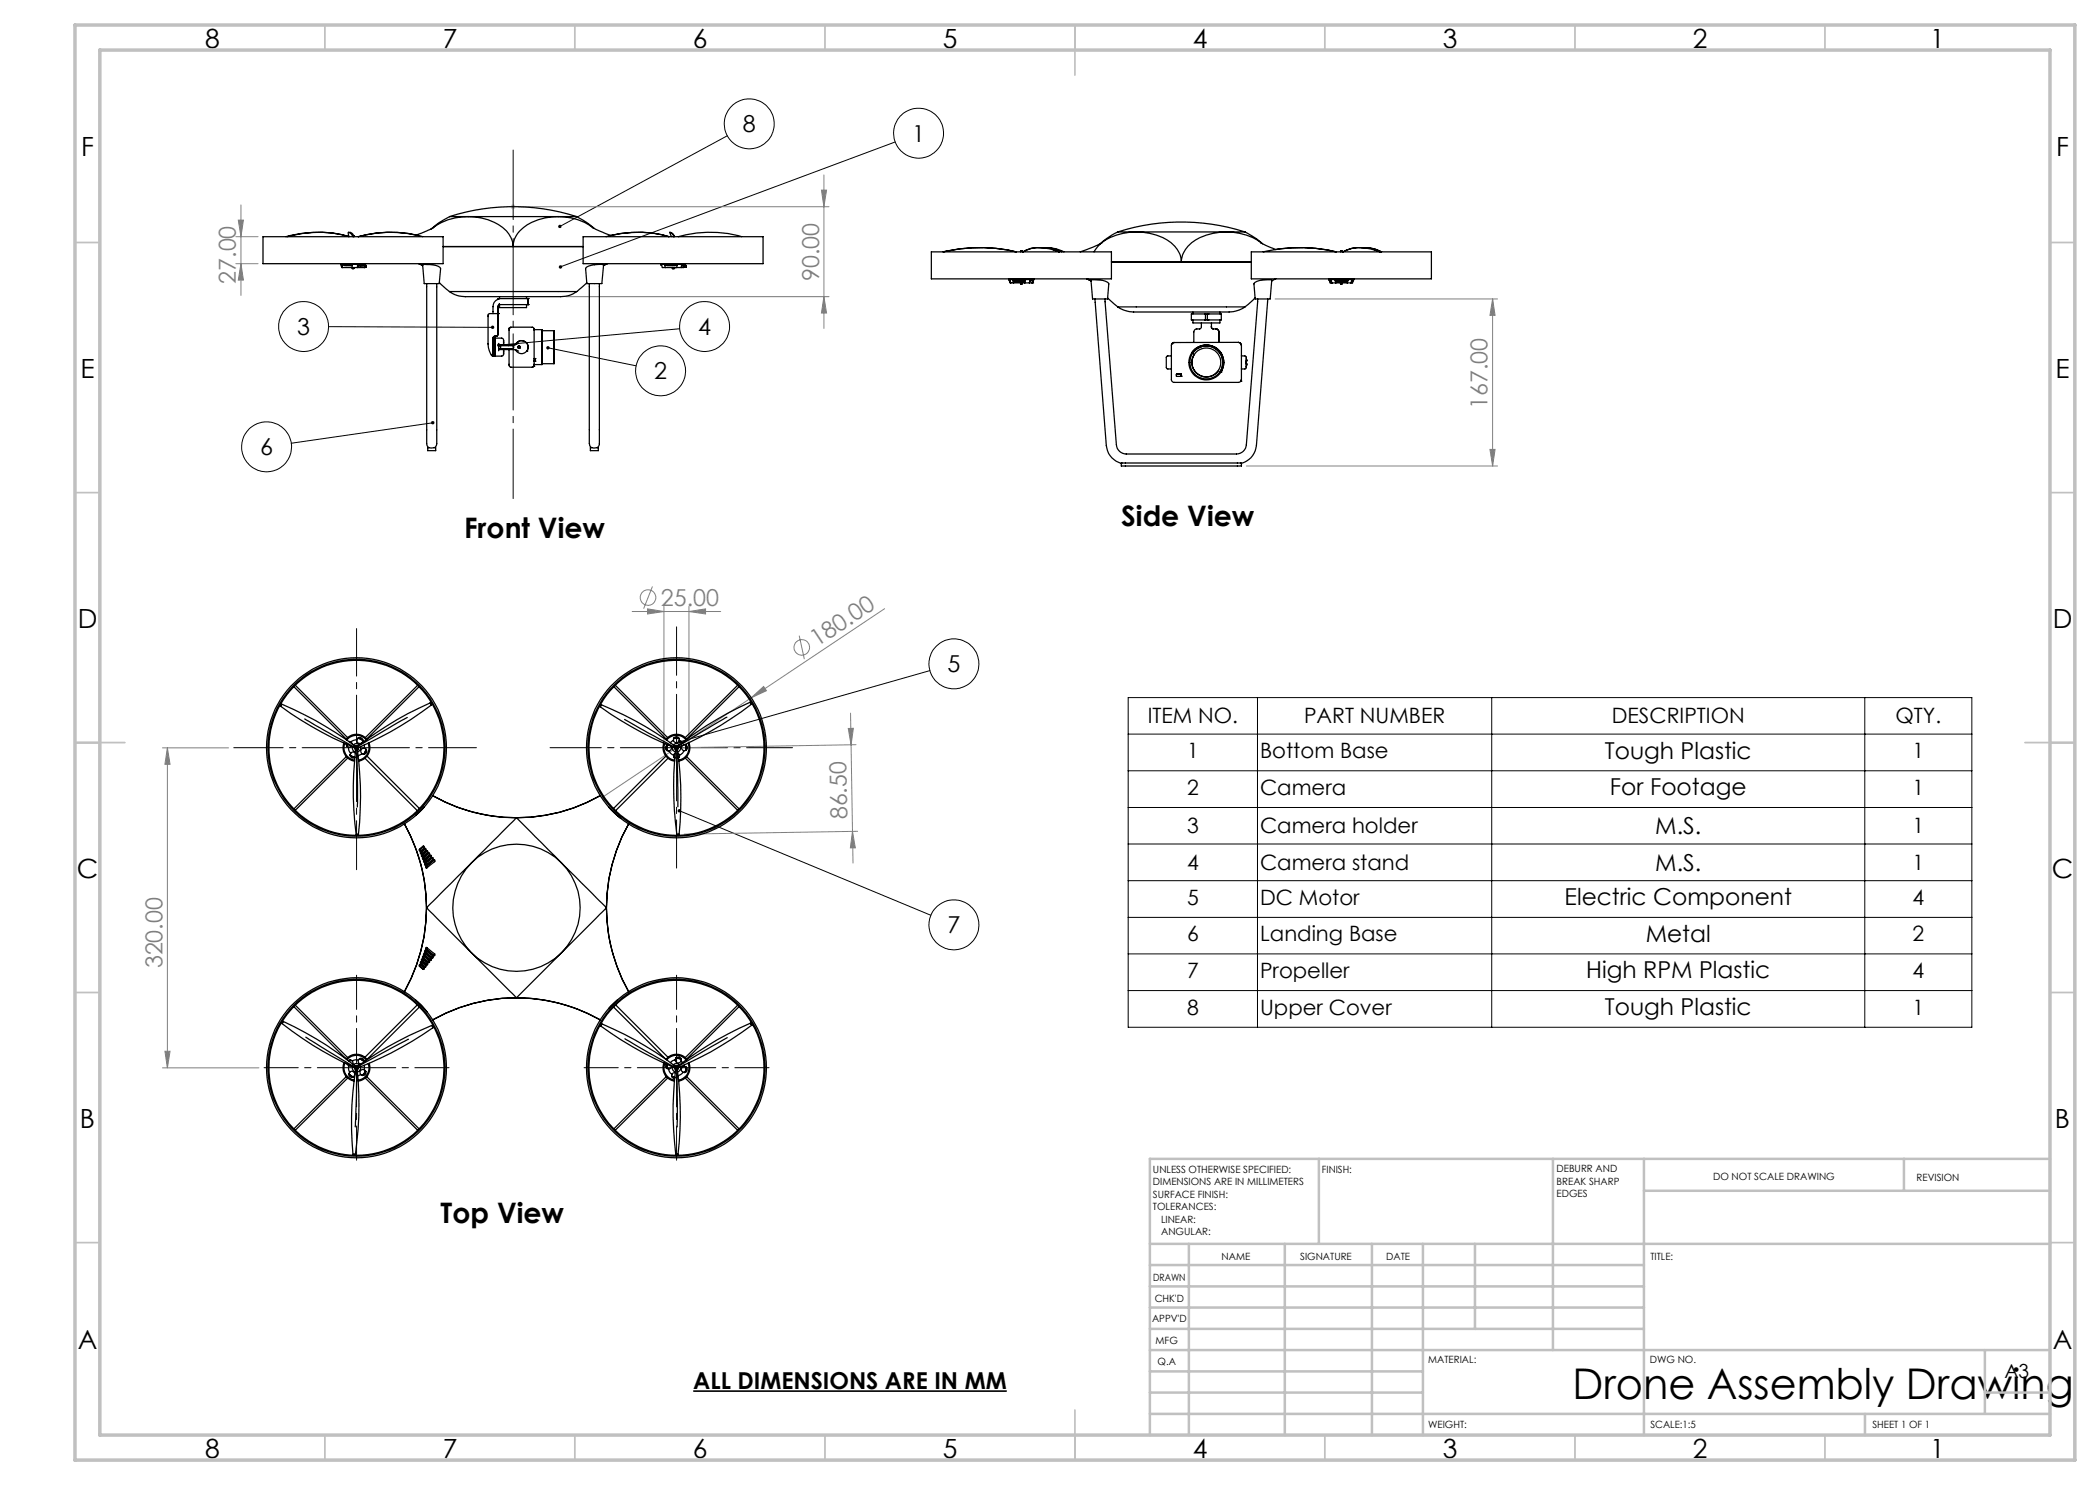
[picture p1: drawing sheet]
<svg xmlns="http://www.w3.org/2000/svg" width="420mm" height="297mm" viewBox="0 0 420 297" stroke-linecap="round" stroke-linejoin="round" font-family="sans-serif">
<g fill="none" stroke="#808080" stroke-width=".2">
<path d="M164.3 38h1l-.5 3.3zM164.8 35v30.7M47.2 47.3h4.4M47.2 52.7h4.4M47.7 44h1l-.5 3.3zM48.2 41v18.1M48.2 52.7l.5 3.3h-1zM103.6 41.3h62.2M113.2 59.3h52.6M164.8 59.3l.5 3.3h-1zM255 59.8h44.5M298.5 59.8v33.4"/>
<path d="M298.5 59.8l.5 3.3h-1zM249.3 93.2h50.2M298 89.9h1l-.5 3.3zM130.5 117.3l-1.8 4.4M126.4 122.3h17.7M129.5 121.8l3.3 .5-3.3 .5zM132.8 121.3v27.3M137.8 122.3l3.3-.5v1zM137.8 121.3v27.3M150.2 139.6l2.5-2.3 .6 .8zM159.8 127.1l1.1 4.7M176.9 121.7l-56.6 37.9"/>
<path d="M32.5 149.6h13.2M33.5 149.6v64M33.5 149.6l.5 3.3h-1zM169.7 145.7h1l-.5 3.3zM170.1 142.6l.5 30M171.2 148.9l-34.9 .6M170.5 166.3l.6 3.3h-1zM171.5 166.3l-34.7 .5M32.5 213.6h19.3M33 210.3h1l-.5 3.3z"/>
<circle cx="129.6" cy="119.5" r="1.55"/>
<circle cx="160.4" cy="129.5" r="1.55"/>
</g>
<path d="M138.6 278.2h62.8" fill="none" stroke="#000" stroke-width=".33"/>
<g fill="none" stroke="#000" stroke-width=".2">
<path d="M145.5 27.2l-33.5 18.1M179 28.4l-66.9 25M65.7 65.3l32.8 .2M109.6 69.6l17.6 3.6M135.9 65.8l-36.1 3.2M86.6 84.6l-28.4 4M186 134.1l-50.1 14.3M225.6 139.5h168.8v66h-168.8zM251.5 139.5v66M298.3 139.5v66M373 139.5v66M70.8 149.6h1"/>
<path d="M71.3 149v1.1M134.8 149.6h1M135.3 149v1.1M225.6 146.8h168.8M225.6 154.2h168.8M135.9 162.1l50.3 21M225.6 161.5h168.8M225.6 168.8h168.8M225.6 176.1h168.8M225.6 183.5h168.8M225.6 190.8h168.8M225.6 198.1h168.8"/>
<path d="M70.8 213.6h1M71.3 213.1v1M134.8 213.6h1M135.3 213.1v1"/>
<circle cx="149.8" cy="24.8" r="5"/>
<circle cx="183.7" cy="26.6" r="5"/>
<circle cx="60.7" cy="65.3" r="5"/>
<circle cx="132.1" cy="74.2" r="5"/>
<circle cx="140.9" cy="65.3" r="5"/>
<circle cx="53.3" cy="89.4" r="5"/>
<circle cx="190.8" cy="132.8" r="5"/>
<circle cx="190.8" cy="185" r="5"/>
</g>
<path d="M102.1 41.3h1M102.3 41l.7 .7M102.6 40.8v1M103 41l-.7 .7" fill="none" stroke="#c0c0c0" stroke-width=".2"/>
<path d="M102.6 30v69.7" fill="none" stroke="#000" stroke-width=".2" stroke-dasharray="15.2 1.3 1.3 1.3" stroke-dashoffset="1.3"/>
<path d="M135.3 148.5v-23.1M135.3 150.5v23.1" fill="none" stroke="#000" stroke-width=".2" stroke-dasharray="15.2 1.3 1.3 1.3" stroke-dashoffset="5.6"/>
<path d="M134.3 149.5h-24.3" fill="none" stroke="#000" stroke-width=".2" stroke-dasharray="15.2 1.3 1.3 1.3" stroke-dashoffset="5"/>
<path d="M136.3 149.5h22.2" fill="none" stroke="#000" stroke-width=".2" stroke-dasharray="15.2 1.3 1.3 1.3" stroke-dashoffset="6"/>
<path d="M71.3 148.5v-22.8M72.3 149.5h23" fill="none" stroke="#000" stroke-width=".2" stroke-dasharray="15.2 1.3 1.3 1.3" stroke-dashoffset="5.7"/>
<path d="M70.3 149.5h-23.6M71.3 150.5v23.4" fill="none" stroke="#000" stroke-width=".2" stroke-dasharray="15.2 1.3 1.3 1.3" stroke-dashoffset="5.4"/>
<path d="M70.3 213.5h-17.5M71.3 212.5v-17.5M71.3 214.5v17.5M72.3 213.5h17.5M134.3 213.5h-17.5M135.3 212.5v-17.5M135.3 214.5v17.5M136.3 213.5h17.5" fill="none" stroke="#000" stroke-width=".2" stroke-dasharray="15.2 1.3 1.3 1.3" stroke-dashoffset="8.4"/>
<g fill="none" stroke="#c0c0c0" stroke-width=".35">
<path d="M65 5v5M115 5v5M165 5v5M215 5v10M265 5v5M315 5v5M365 5v5M15 48.5h5M410 48.5h5M15 98.5h5M410 98.5h5M15 148.5h10"/>
<path d="M405 148.5h10M15 198.5h5M410 198.5h5M15 248.5h5M410 248.5h5M65 287v5M115 287v5M165 287v5M215 282v10M265 287v5M315 287v5M365 287v5"/>
</g>
<g fill="none" stroke="#c0c0c0" stroke-width=".5">
<path d="M263.8 231.8v17M310.6 231.8v38.2M328.8 231.8v55.2M328.8 238.2h81.2M380.8 231.8v6.4M410 231.8h-180v55.2M230 248.8h180M230 257.3h98.8M230 253h98.8M237.8 248.8v38.2M257 248.8v38.2M274.4 248.8v38.2"/>
<path d="M284.6 248.8v38.2M295 248.8v17M230 265.8h98.8M230 261.5h98.8M230 278.5h54.6M230 274.3h54.6M230 270h180M397 278.5h13M397 270v12.8M230 282.8h180M373 282.8v4.2"/>
</g>
<path d="M15 5h400v287h-400zM20 10h390v277h-390z" fill="none" stroke="#c0c0c0" stroke-width=".7"/>
<path d="M109.4 69.3l-.1 .2 .3 .1-.3-.1a.35 .35 0 0 0 .3 .4 .35 .35 0 0 0 .3-.4 .35 .35 0 0 0-.5-.2zM99.5 68.8l-.1 .3 .4-.1-.4 .1a.34 .34 0 0 0 .5 .3 .34 .34 0 0 0 .1-.6 .34 .34 0 0 0-.5 0zM98.2 65.3a.33 .33 0 0 0 .2 .5 .33 .33 0 0 0 .4-.3h-.3h.3a.34 .34 0 0 0-.2-.3 .34 .34 0 0 0-.4 .1zM86.3 84.3a.35 .35 0 0 0 .2 .6 .35 .35 0 0 0 .4-.4l-.3 .1 .3-.1a.36 .36 0 0 0-.6-.2zM111.7 45v.4l.3-.1-.3 .1a.34 .34 0 0 0 .4 .2 .34 .34 0 0 0 .1-.5 .34 .34 0 0 0-.5-.1zM111.9 53.1l-.1 .4 .3-.1-.3 .1a.35 .35 0 0 0 .4 .2 .35 .35 0 0 0 .2-.5 .35 .35 0 0 0-.5-.1zM135.7 148.1l-.1 .4 .3-.1-.3 .1a.34 .34 0 0 0 .5 .2 .34 .34 0 0 0 .1-.5 .34 .34 0 0 0-.5-.1zM135.6 161.9l-.1 .1 .4 .1-.4-.1a.34 .34 0 0 0 .3 .5 .34 .34 0 0 0 .4-.5 .34 .34 0 0 0-.6-.1z" fill="#000"/>
<g fill="#808080">
<path d="M150.2 139.6l2.5-2.3 .6 .8z"/>
<path d="M164.3 38h1l-.5 3.3zM164.8 59.3l.5 3.3h-1z"/>
<path d="M129.5 121.8l3.3 .5-3.3 .5zM137.8 122.3l3.3-.5v1z"/>
<path d="M298 89.9h1l-.5 3.3zM298.5 59.8l.5 3.3h-1z"/>
<path d="M47.7 44h1l-.5 3.3zM48.2 52.7l.5 3.3h-1zM33.5 149.6l.5 3.3h-1zM33 210.3h1l-.5 3.3z"/>
<path d="M170.5 166.3l.6 3.3h-1zM169.7 145.7h1l-.5 3.3z"/>
</g>
<g fill="none" stroke="#000" stroke-width=".25">
<path d="M52.6 47.3h36v5.4h-36zM57.2 47.3a23.2 23.2 0 0 1 12.6 0M57.5 47.3a22.6 22.6 0 0 1 12.3 0l-.1-.8 .5 .2 .4 .6M68.1 52.9h5M68.1 52.9l.3 .6h.1M68.5 53.5l-.1-.4h2v.4M68.5 53.5h1.9M68.9 53.1h1.4M69.3 53.1h.1M70.1 46.6l-.1-.1 .3 .1 .4 .5M70.2 53.1h.1M70.4 53.5h1.1"/>
<path d="M70.4 53.5v.2h.3M70.5 47.1h.2M70.7 53.7h.1M70.7 47.1l.1 .1M70.8 47.2v.1M70.8 53.5v.2M71.5 53.5h1.3M71.5 53.1h.1M71.5 53.1h1.8v.3h-1.8zM71.6 53.1h.1M72.1 53.1v.3M72.5 53.1h.1"/>
<path d="M72.8 53.5h.1M72.9 53.4l-.1 .1M73.1 52.9l-.1 .2h-1.5v.4M73.1 52.8h-5v.1M73.1 52.8v.1M73.1 52.7v.1M73.2 53.1v.3M83.2 47a23.4 23.4 0 0 0-11.6 .3 23.9 23.9 0 0 1 13 0M83.7 52.7l.8 .4zM84.5 52.9a6 6 0 0 1 3.5 .6l.1 .2-.3 3h-3zM85.3 56.7v31.4a1.63 1.63 0 0 0 .5 1.4M86.7 45.5l-3.4 1.5"/>
<path d="M87.3 56.7v31.4a1.74 1.74 0 0 1-.3 1.4M87.9 56.5l2 1.8M88.6 49.3h14zM89.9 58.3a7.9 7.9 0 0 0 5 1h12.4a31 31 0 0 0 6.5-.2l1.6-.8M89.9 43.3h3.7M89.9 58.3h25.5M89.9 43.3a41.1 41.1 0 0 1 25.6 .1l2 1.2 1.4 1.1M89.9 43.3l-.2 .1a12.7 12.7 0 0 0-3.3 2.3l-.2 .1M93.6 43.3a11.3 11.3 0 0 0-7 2.3M93.6 43.3a10 10 0 0 1 8.2 3.5l.6 1.2 .2 1.3M93.6 43.3h18M99.9 59.8a1.63 1.63 0 0 0-1.3 1.5v1.4"/>
<path d="M99.9 59.3v.4M102.6 49.3h14zM105.3 59.3v.4M105.6 59.7h-6v.1M105.6 59.7h.1M105.6 59.7v1.2M111.6 43.3a9.6 9.6 0 0 0-8.4 3.9l-.3 .7-.3 1.4M111.6 43.3a11.3 11.3 0 0 1 7 2.3M111.6 43.3h3.8M116.6 47.3h36v5.4h-36zM117.2 53.6a5.2 5.2 0 0 1 3.5-.7l-.3 3.8h-3zM117.4 56.5l-2 1.8"/>
<path d="M117.9 56.7v31.4a1.63 1.63 0 0 0 .4 1.4M118.5 45.5l2 .9a4 4 0 0 0 3.6 .3 22.4 22.4 0 0 1 9.7 .6 22.4 22.4 0 0 0-12.6 0M119.9 56.7v31.4a1.74 1.74 0 0 1-.4 1.4M121.5 52.7l-.8 .4M132.1 52.9h5M132.1 52.9l.4 .6h.6M133.1 53.5l-.2-.4h2.5l-.1 .4M133.1 53.5h2.2M133.4 53.1h1.7M134.1 46.5l.5 .3 .3 .5M134.4 53.1h.1M134.5 53.7h.1"/>
<path d="M134.5 53.7h.3M134.5 53.5v.2M134.7 47.1l.1 .2-.4-.6-.5-.2 .4 .8M134.8 53.7h.1M134.8 53.5v.2M135.3 53.5h.9M135.6 47.3a23.1 23.1 0 0 1 12.7 0M136.3 53.1h1v.3h-1.1M136.6 53.1h.1M136.8 53.4l-.6 .1M136.8 53.1v.3M136.9 53.1h.1"/>
<path d="M137.1 52.9l-.1 .2h-.7l-.1 .4M137.1 52.8h-5v.1M137.1 52.7v.1M137.1 52.8v.1M186.3 50.4h36v5.4h-36zM188.6 50.4a31.9 31.9 0 0 1 14.6 0M201.8 55.9h5M201.8 55.8h4.9M201.8 55.8v.1M201.8 55.9l.1 .2M201.9 56.1l.2 .5M201.9 56.1h.1l.1 .5"/>
<path d="M202.1 56.4v.1M202.1 56.6h.6M202.7 56.6l-.1-.5h2.5l-.1 .5M202.7 56.6h2.3M202.8 56.2h2v.3h-2zM203.2 56.1v.1M204.1 56.6v.2h.3v-.2M204.1 50.4v-.2h.3v.2M204.5 56.1v.1M204.6 56.2v.3M205 56.6h.9M205.9 56.6h.5"/>
<path d="M206 56.2h.1M206.4 56.6h.1M206.5 56.6h.1M206.6 56.1l-.2 .5M206.7 56.1h-.7l-.1 .5M206.7 56.1l-.2 .5M206.7 55.8h.1M206.8 55.8v.1M206.8 55.9l-.1 .2M208.4 49.6a5.5 5.5 0 0 0-3.8 .8 7.8 7.8 0 0 1 7.2 0M208.4 49.5a7.4 7.4 0 0 1 4 .9M208.6 49.6a7.6 7.6 0 0 1 4.2 .8"/>
<path d="M210.6 49.9l.7 .3M211.3 50.2l.6 .2M217.4 55.8l.8 .4zM218.2 56a5.3 5.3 0 0 1 3.6 .7l-.3 3.1h-3zM219 59.8l2.3 29.3a4.1 4.1 0 0 0 3 3.6M220.4 48.6l-4.4 1.8M221 59.8l2.3 29.1a1.99 1.99 0 0 0 1.9 1.9h22.1a1.99 1.99 0 0 0 2-1.9l2.2-29.1M221.5 59.6l2.1 1.8M222.3 52.4h14zM223.6 46.4a41.7 41.7 0 0 1 25.4 0M223.6 46.4l-2.3 1.3-1.2 1.1M223.6 46.4h3.7"/>
<path d="M227.3 46.4a9.7 9.7 0 0 0-8.2 3.5l-.3 .5M227.3 46.4a10.8 10.8 0 0 1 7.6 2.8 4.3 4.3 0 0 1 1.4 3.2M227.3 46.4h18M236.3 52.4h14zM245.3 46.4a10.8 10.8 0 0 0-7.7 2.8 4.6 4.6 0 0 0-1.3 3.2M245.3 46.4a11.3 11.3 0 0 1 7 2.2M245.3 46.4h3.7M249 46.4l2.4 1.4 1.1 1M250.3 50.4h36v5.4h-36zM250.8 56.7a3.9 3.9 0 0 1 2.8-.8l.8 .1-.4 3.8h-3zM251 59.6l-2 1.8M252.1 48.6l3.1 1.3a30.5 30.5 0 0 1 12 .5 31.5 31.5 0 0 0-14.6 0"/>
<path d="M253.5 59.8l-2.2 29.3a4.1 4.1 0 0 1-3 3.6M255.2 55.8l-.8 .4M265.8 55.9h5M265.8 55.8h5M265.8 55.9l.1 .2h.3M265.8 55.8v.1M265.9 56.1l.1 .5h.4M266.2 56.1l.2 .5M266.4 56.6h.8M267.2 56.6l-.2-.5h2.6l-.1 .5M267.2 56.6h2.3M267.4 56.5h.1"/>
<path d="M267.4 56.2h.1M267.4 56.2h1.8v.3h-1.8M267.4 56.2v.3M267.6 56.1v.1M268.1 56.6v.2h.3v-.2M268.1 50.4v-.2h.3v.2M269 56.1v.1M269.5 56.6h.7M270.7 56.1l-.2 .5h-.3M270.8 55.9l-.1 .2h-.4l-.1 .5M270.8 55.8v.1M272.4 49.5a7.3 7.3 0 0 1 3.9 .9"/>
<path d="M274.9 50l.4 .1M275.6 50.2l.4 .2a8.8 8.8 0 0 0-7.4 0 9 9 0 0 1 7.6 0M98.6 67.6l1.9 .1 .1 .1 .1 .4M98.6 67.6v3.6zM99 67.6v3.6zM99.2 67.2a.46 .46 0 0 0-.6 .4M99.2 67.2h.1M99.6 62.7h-1.7l-.3 .2v5.8a4.1 4.1 0 0 0 .7 2.3l.2 .2h2l.2-.3v-.6M99.6 62.7v4.1v.3l-.4 .1M99.6 62.7h.1M99.6 62.2v.5M99.6 62.2l-.1 .1"/>
<path d="M99.6 61.3v.9M99.7 69.9h1.6a2.76 2.76 0 0 1 2.1 .2l.3 .1M99.7 69.1h2.9l.1 .4-.2 .2M99.7 68.9h2M99.7 68.9h.1M99.7 69.7h2M99.7 69.7h.1M99.7 69.1v.6M99.7 68.7v.2M99.7 69.9v.3M99.7 68.9v.2M99.7 69.7v.2"/>
<path d="M99.9 60.8l-.1 .1h5.8M99.9 60.8l-.3 .5M99.9 60.9v.6h5.4v-.6M100.1 69.1v.6h1.6M100.3 68.9h.4M100.7 68.9h1M100.7 68.9h.1M100.7 69.9v.4zM100.7 70.3v.5M100.7 68.5v.4M100.7 68.2v.3M100.7 68.1v.4"/>
<path d="M101.7 69.7h.8M101.8 69.9v3.2l.2 .3h4.4l.4-.1M101.8 65.7v3.2M101.9 65.6h.1M101.9 65.6l.2-.2h4.4l.3 .4M101.9 65.6l-.1 .1M102.7 69.6l-.2 .1M102.9 68.9h.1a1.32 1.32 0 0 1 2.3-.2 1.32 1.32 0 0 1-1.1 2l-.6-.2-.7-.6M103.3 68.6h.1M103.3 68.6a1.31 1.31 0 0 1 1.8-.2 1.31 1.31 0 0 1 .3 1.8M103.6 69.4v.1M103.6 69.5h.1"/>
<path d="M103.6 69.5l.2 .2M103.6 69.4h.2M103.6 69.5h.2M103.6 69.3v.1M103.7 68.6l-.7 .3h-1.3M103.8 69.7h.1M103.8 69.4h.1M103.8 69.5h.1M103.8 69.2v.2M103.8 69.5v.2M103.9 69.5h.1M103.9 69.2v.2h.2"/>
<path d="M103.9 69.5v.2M103.9 69.5h.2M104 69.6l-.1 .1M105.4 70.2h.1M105.6 60.9h.1M106.8 73.3l-.2 .1M106.8 73.3h.1M106.8 73.1v.2M106.8 65.8v.2M106.8 72.8v.2v-.1M106.8 71.7h.1M106.8 71.7v.5"/>
<path d="M106.8 65.9v5.8M106.8 72.2v.7M106.8 65.8v.1M106.8 72.9h1.6M106.8 65.9h1.6M106.8 72.2h.2M106.8 71.7h.2M107 71.7v.1M107 72.2h.1M107 72.1v.1M107 71.7h.1M107 71.8v.3"/>
<path d="M108.4 69.4v3.5v-.2M108.4 66.1v-.2v3.5M108.4 69.4v3.3M108.4 66.1v3.3M108.4 72.7h2.4M108.4 66.1h2.4M110.8 66.1v6.6zM110.8 66.5v5.8zM223.6 61.4a8.9 8.9 0 0 0 5.3 1h11.9a28.1 28.1 0 0 0 6.7-.3l1.5-.7M223.6 61.4h25.4M233.3 71.5v2l.3 .3h.7M234.3 71.2h-.8l-.2 .3"/>
<path d="M234.4 68.8h.1M234.9 68.5h12.8a.6 .6 0 0 1 .6 .6v2.1M234.9 68.5a.6 .6 0 0 0-.6 .6v6.8a.6 .6 0 0 0 .6 .6h12.8a.6 .6 0 0 0 .6-.6M234.9 68.5l-.5 .3M235.3 74.8h.1M235.4 74.8l-.1 .5h.9l.1-.1M235.4 74.8h.8l.1 .4M235.4 74.8h-.1M236.3 75.2h.1M238.3 70.6h.1M238.3 70.6a3.5 3.5 0 0 1 4.9-1.1 3.5 3.5 0 0 1 1 4.9M238.4 72.5a2.9 2.9 0 0 0 2 2.8 2.9 2.9 0 0 0 3.3-1.2"/>
<path d="M238.5 70.7h.1M238.5 70.7a3.3 3.3 0 0 1 4.6-1 3.3 3.3 0 0 1 .9 4.6M238.6 64v.6h5.4v-.6M238.6 62.4v.4M238.8 70.9l-.3 .7-.1 .9M240.3 64.6l-.1 1-.2 .2h-.6a.6 .6 0 0 0-.6 .6v2.1M240.9 64h.1M240.9 62.8h.1M240.9 62.8h-2.6v1.2h2.6M240.9 62.8h.7M240.9 64h.7M241 62.8l.1 .1"/>
<path d="M241 62.8h.1M241 64h.1M241.1 62.9l-.1 1.1M241.6 62.8h-.1v1.2h.1M241.6 64h.1M241.6 62.8h.1M241.6 62.8h2.7v1.2h-2.7M242.3 65.3v.1M242.3 65.3a.38 .38 0 0 0 .4 .5M242.3 65.4l.1 .3 .3 .1M242.3 64.6v.7M242.3 65.4h.1"/>
<path d="M242.7 65.8h.5M243.2 65.8a.6 .6 0 0 1 .6 .6v2.1M243.2 65.8h.1M244 62.4v.4M244 74.3h.1M244.2 74.4h.1M248.2 76.2h.1M248.3 75.9l-.1 .3M248.3 71.2v2.6M248.3 71.2h.7M248.3 73.8v2.1M248.3 73.8h.7"/>
<path d="M249 71.2l.3 .2v.6M249.3 73.3v.3l-.3 .2M249.3 71.5v2v-.5M249.3 72.2h.1M249.3 72.2v.6M249.3 72.8h.1M249.3 73h.1M249.3 72h.1M249.3 72.2v.5zM249.3 72v.2M249.3 72.8v.2M85.5 89.5h1.6v.6h-1.6z"/>
<path d="M118.1 89.5h1.6v.6h-1.6zM224.3 92.7h24M224.3 92.7v.5h24v-.5M58.8 137.3l10.5 10.5M59.1 137.1l10.4 10.4M83.5 137.1l-10.4 10.4M83.8 137.3l-10.5 10.5M122.8 137.3l10.4 10.5M123 137.1l10.5 10.4M147.5 137.1l-10.4 10.4M147.8 137.3l-10.5 10.5M61 143.8l9.9 5.6"/>
<path d="M68.8 148.6a2.71 2.71 0 0 0 2.1 3.6M69 148.7a2.49 2.49 0 0 0 1.9 3.3M69.3 148.8l.1 .4 .3 .3M69.3 151.3l-10.5 10.5M69.4 148.9l-.1 .3 .1-.3M69.5 148.9l-.1 .4M69.5 151.6l-10.4 10.5M69.7 149.5l.1 .6 .3 .6M69.7 148.3l.5 .1M70 151l1 .4M70 151.1l.9 .4M70.1 150.7a.6 .6 0 0 0 .1 .7 .6 .6 0 0 0 .8 .1"/>
<path d="M70.2 148.4l.2 .4M70.3 149.3l-.6 .2M70.5 149.3l-.1 .3a.8 .8 0 0 0 .7 .8M70.7 149l.5-.3 .7 .3M70.8 149.5h.1M70.9 149.4v.1M70.9 149.5v.1M71 149.2a63.6 63.6 0 0 0-14.7-8.3l-.2 .3a70.4 70.4 0 0 0 14.7 8.3M71 149.2l-.1 .2M71.1 149.9v.1M71.1 150.6l-.2-.1a.57 .57 0 0 0-.8 .2M71.1 150h.3l.1 11.4"/>
<path d="M71.1 149.2h-.1M71.1 150h.1M71.1 150a63.3 63.3 0 0 0 .2 16.9h.4a68.4 68.4 0 0 0-.2-16.9M71.4 150h.1M71.4 148l-.6 .1-.6 .3M71.5 150h.1M71.5 149.2h.1M71.5 147.7l1.1 .5M71.5 149.9v.1M71.6 149.3l.2 .2M71.8 149.5l-.1 .1M72.1 149.3l-.1 .8-.5 .3"/>
<path d="M72.4 150.7l-.8 .4M72.6 148l-1-.4 1 .5M72.8 149l.1 .6M72.9 149.6a.61 .61 0 0 1 .4 .9 .61 .61 0 0 1-.9 .2M72.9 149.6a.62 .62 0 0 0-.7 .4 .62 .62 0 0 0 .2 .7M73 151.7l10.5 10.4M73.2 149.8l-.2 .6-.3 .4M73.2 149.9l-.5 .9M73.2 148a2.56 2.56 0 0 0-3.9 0M73.2 149.9l-.4 .9M73.3 149.9l-.5 .9M73.4 147.8a2.69 2.69 0 0 0-4.2 .1"/>
<path d="M73.4 151.2l10.5 10.5M73.6 148.7a2.5 2.5 0 0 1-1.9 3.3M73.8 148.6a2.71 2.71 0 0 1-2.1 3.6M81.5 143.5l-10 5.7M86 140.6a71.7 71.7 0 0 0-14.5 8.6M86 140.6l.2 .2M86 140.6h.1M86.2 140.8h.1M86.2 140.8l.1 .2a70.4 70.4 0 0 1-14.5 8.5M86.5 159.1a33.2 33.2 0 0 0 16.8 4.4 34 34 0 0 1-16.8-4.4zM124.9 143.9l10 5.6M132.8 148.6a2.71 2.71 0 0 0 2.1 3.6"/>
<path d="M133 148.7a2.49 2.49 0 0 0 1.9 3.3M133.2 151.2l-10.5 10.5M133.3 149.1v1M133.3 149l.1 1.1M133.5 149l-.1 .6 .1 .5M133.6 151.7l-10.5 10.4M133.6 149a.59 .59 0 0 0-.5 .7 .59 .59 0 0 0 .7 .5M133.8 150.2l.4 .5 .5 .4M134.2 149.2l.1 .6-.5 .4M134.5 149.3l-.1 .2a.81 .81 0 0 0 .7 .9M134.7 147.7h1.2M134.7 148.1l-.6 .5"/>
<path d="M134.7 151.1l.3 .6M134.8 151.4h.2M134.8 149.5h.1M134.9 149.5v.1M135 151.5h-.2h.2M135 149.2a65.5 65.5 0 0 0-14.7-8.2l-.2 .4a71.9 71.9 0 0 0 14.7 8.1M135 149.2l-.1 .2M135.1 149.9v.1M135.1 150.6l-.4 .5M135.1 149.2h-.1M135.1 150h.3l.2 11.4M135.4 150h.1"/>
<path d="M135.5 150a66.9 66.9 0 0 1 .3 16.9h-.4a64.4 64.4 0 0 1-.3-16.9M135.5 149.9v.1M135.5 149.2h.1M135.5 149.2l.1 .1M135.5 149.9h.1M135.5 150.6l.4 .4M135.6 149.2h-.1M135.6 149.3l.1 .2M135.7 151.5h.1zM135.7 149.5v.1M135.7 147.6h-1h1.1M135.9 148.1l.6 .4"/>
<path d="M135.9 148.1a.6 .6 0 0 0-.6-.8 .6 .6 0 0 0-.6 .8M135.9 148.1a.59 .59 0 0 1-.6 .5 .59 .59 0 0 1-.6-.5M135.9 151.4h-.3M135.9 148.9l-.2-.1a.79 .79 0 0 0-1 .2M135.9 151l-.2 .6M136.1 149.3l-.1 .7-.5 .4M136.4 149.2a.64 .64 0 0 0 .4 .9M136.8 148.9a.61 .61 0 0 1 .7 .6 .61 .61 0 0 1-.7 .6M136.8 150.1l-.3 .6-.6 .3M137.1 151.6l10.4 10.5M137.2 150.1v-.7l-.1-.4v1.1M137.2 148a2.51 2.51 0 0 0-3.9 0"/>
<path d="M137.2 149v1v-1M137.3 151.3l10.5 10.5M137.4 147.8a2.67 2.67 0 0 0-4.2 .1M137.6 148.6a2.47 2.47 0 0 1-1.9 3.4M137.8 148.6a2.71 2.71 0 0 1-2.1 3.6M145.4 143.4l-9.8 5.9M150 140.5l.2 .4M150 140.5a71.6 71.6 0 0 0-14.4 8.7M150 140.5h.1M150.2 140.9a67.8 67.8 0 0 1-14.5 8.6M80.9 164.8a34.2 34.2 0 0 1 4.4 16.8 34.4 34.4 0 0 0-4.4-16.8zM83.9 169.9l.7-.6h.2v.2l-.8 .7z"/>
<path d="M84.1 170.4l.8-.7 .3 .1v.2l-1 .8-.1-.1zM84.3 171l1-.8h.2v.3l-1 .9-.2-.2zM84.5 171.6l1.2-1a.19 .19 0 0 1 .2 .1 .19 .19 0 0 1 0 .3l-1.2 .9h-.2zM84.7 172.1l1.4-1a.19 .19 0 0 1 .2 .1 .19 .19 0 0 1-.1 .2l-1.3 1.1-.2-.1zM84.7 169.2l-.6 .6v.3M84.8 161.4l-1.7 1.7M84.9 172.8l1.5-1.2a.18 .18 0 0 1 .3 0 .18 .18 0 0 1-.1 .3l-1.4 1.1h-.3zM85.1 169.7l-.8 .7v.3M85.2 173.3l1.5-1.3a.18 .18 0 0 1 .3 .1 .18 .18 0 0 1-.1 .2l-1.6 1.3-.2-.1zM85.5 170.1l-1 .9 .1 .3M85.8 170.6l-1.1 1 .1 .2M86.2 171.1l-1.3 1 .1 .3"/>
<path d="M86.5 171.5l-1.3 1.1v.4M86.9 172l-1.5 1.2v.4M94.3 172.6a12.7 12.7 0 0 0 0 18M94.3 172.6a12.7 12.7 0 0 1 18 0M94.3 172.6l-9 9M103.3 163.5l9 9.1M103.3 163.5l-9 9.1M103.3 163.5a33.7 33.7 0 0 0 16.8-4.4 33.2 33.2 0 0 1-16.8 4.4zM112.3 172.6a12.7 12.7 0 0 1 0 18M112.3 172.6l9 9M121.7 161.4l2.4 2.3M125.7 164.8a34 34 0 0 0-4.4 16.8 34.5 34.5 0 0 1 4.4-16.8z"/>
<path d="M83.9 192.9l.9 .7a.18 .18 0 0 1 0 .2 .18 .18 0 0 1-.2 0l-.7-.6zM84.1 193v.3l.6 .6M84.1 192.3l1.1 .8a.18 .18 0 0 1 0 .3 .18 .18 0 0 1-.3 0l-.8-.7zM84.3 191.8h.2l1 .9a.18 .18 0 0 1 0 .2 .18 .18 0 0 1-.2 0l-1-.8zM84.3 192.4v.3l.8 .7M84.5 191.3l.2-.1 1.2 1a.19 .19 0 0 1 0 .2 .19 .19 0 0 1-.2 .1l-1.2-.9zM84.6 191.8l-.1 .3 1 .9M84.8 191.3v.4l1 .8M84.8 190.6l1.4 1.1a.19 .19 0 0 1 .1 .3 .19 .19 0 0 1-.3 0l-1.3-1zM85 190.7l-.1 .3 1.3 1M85 190.1h.2l1.4 1.1a.19 .19 0 0 1 0 .3 .19 .19 0 0 1-.2 .1l-1.5-1.2zM85.2 189.5h.1l1.7 1.3a.18 .18 0 0 1 0 .3 .18 .18 0 0 1-.3 0l-1.5-1.2z"/>
<path d="M85.2 190.1l-.1 .3 1.4 1.2M85.3 181.6l9 9M85.3 181.6a35 35 0 0 1-4.4 16.7 34.4 34.4 0 0 0 4.4-16.7zM85.4 189.5l-.1 .4 1.6 1.2M94.3 190.6a12.8 12.8 0 0 0 18 0M94.3 190.6l9 9M103.3 199.6a34.2 34.2 0 0 1 16.8 4.4 33.9 33.9 0 0 0-16.8-4.4zM112.3 190.6l-9 9M121.3 181.6l-9 9M121.3 181.6a34 34 0 0 0 4.4 16.7 34.4 34.4 0 0 1-4.4-16.7zM58.8 201.3l10.5 10.5a2.7 2.7 0 0 1 4.1 .1M59.1 201l10.4 10.5"/>
<path d="M61.2 207.4l9.7 6M68.8 212.5a2.74 2.74 0 0 0 2 3.7M69 212.6a2.47 2.47 0 0 0 1.8 3.4M69.3 215.3l-10.5 10.5M69.4 211.9a2.48 2.48 0 0 1 3.9 .2M69.4 212.8l.3 .3M69.5 215.6l-10.4 10.5M69.7 212.1l.3-.1 .4 .2M69.7 213.1v.7l.3 .6M69.7 213.1l.5 .1M69.7 214.8l.9 .6zM69.8 214.7l.9 .7"/>
<path d="M69.8 212.2l.2-.2zM70.2 212l-.3 .3M70.4 212.2l.2 .6M70.5 213.3l.1 .7 .4 .4M70.7 212.9l.6-.2 .6 .3M70.8 213.5h.1M70.9 213.4v.1M70.9 213.5v.1M71 213.2a64.4 64.4 0 0 0-14.4-8.8l-.2 .3a68.3 68.3 0 0 0 14.4 8.8M71 213.2h.1M71 213.2l-.1 .2M71 213.9l.1 .1"/>
<path d="M71.1 214h.1M71.1 214a63.8 63.8 0 0 0-.4 16.9h.4a69.7 69.7 0 0 0 .3-16.9M71.1 214h.3M71.4 214l-.4 11.4M71.4 214h.1M71.5 213.2h.1M71.5 213.9l-.1 .1M71.6 213.2v.1M71.6 213.3l.2 .2M71.7 212l-.5-.1-.8 .3M71.7 212l.1 .6 .3 .3M71.8 213.5l-.1 .1"/>
<path d="M71.9 211.8l.9 .6a.58 .58 0 0 0-.4-.7 .58 .58 0 0 0-.7 .3M72.1 213.4l-.1 .6-.5 .4M72.1 214.9l-.6 .3M72.8 213.1v.9M72.8 214a.6 .6 0 0 1 .3 .9 .6 .6 0 0 1-1 0M72.8 214a.6 .6 0 0 0-.7 .1 .6 .6 0 0 0 0 .8M72.8 212.3l-.8-.6 .8 .6M73.1 215.6l10.4 10.5M73.1 214.2l-.7 .9 .7-.9M73.2 214.3l-.6 .8zM73.3 215.3l10.5 10.5M73.7 212.7a2.51 2.51 0 0 1-2.1 3.3"/>
<path d="M73.8 212.7a2.71 2.71 0 0 1-2.2 3.5M81.7 207.9l-10.1 5.4M83.1 200l2.3 2.4M83.5 201l-10.5 10.5M83.9 201.4l-10.5 10.5M86.5 205.3l-.1-.2a64.5 64.5 0 0 0-14.8 8.1M86.5 205.3h.1M86.5 205.3l.1 .2M86.5 204a34.2 34.2 0 0 1 16.8-4.4 33.7 33.7 0 0 0-16.8 4.4zM86.6 205.6a71.8 71.8 0 0 1-14.8 7.9M86.6 205.5v.1M122.7 201.4l10.5 10.5a2.69 2.69 0 0 1 4.2-.1"/>
<path d="M123.1 201l10.5 10.5M123.4 200l-1.7 1.7M125 207.7l9.9 5.7M132.8 212.6a2.65 2.65 0 0 0 2.1 3.6M133 212.7a2.49 2.49 0 0 0 1.9 3.3M133.2 215.3l-10.4 10.5M133.3 212.8a.6 .6 0 0 0-.1 .7 .6 .6 0 0 0 .5 .3M133.3 212a2.48 2.48 0 0 1 3.9 0M133.4 212.9l-.1 .7zM133.5 212.9l-.1 .8M133.5 215.6l-10.5 10.5M133.7 213.8l.3 .8 .4 .3"/>
<path d="M134.3 215.2l.7 .2M134.3 213.3l-.2 .4-.4 .1M134.4 214.9a.62 .62 0 0 0 .5 .8M134.5 213.3l.1 .7 .5 .4M134.7 213l.5-.3 .7 .3M134.8 213.5h.1M134.9 213.5v.1M134.9 213.4v.1M135 215.5l-.6-.2 .6 .2M135 213.2a64.1 64.1 0 0 0-14.6-8.4l-.2 .4a73.4 73.4 0 0 0 14.6 8.3M135 213.2h.1M135 213.2l-.1 .2"/>
<path d="M135 212a.6 .6 0 0 1 .8-.6 .6 .6 0 0 1 .4 .8M135 212l-.6 .2-.3 .3M135 212a.61 .61 0 0 0 .5 .6 .61 .61 0 0 0 .7-.4M135.1 213.9v.1M135.1 214.5l-.4 .1-.3 .3M135.1 214h.3v11.4M135.1 211.7l1.1 .2M135.5 214a69.2 69.2 0 0 1 .1 16.9h-.4a63.6 63.6 0 0 1-.1-16.9M135.5 214h-.1M135.5 213.2h.1M135.5 213.2l.1 .1M135.5 213.9v.1"/>
<path d="M135.6 213.3l.1 .2M135.7 213.5v.1M136.1 213.3v.1a.84 .84 0 0 1-.6 1M136.2 212.2l.3 .3M136.2 211.8l-1-.2 1 .2M136.6 214.5l-.5 .4-.6 .3M136.8 213l.1 .3M136.9 213.3a.59 .59 0 0 1 .5 .7 .59 .59 0 0 1-.8 .5M136.9 213.3a.59 .59 0 0 0-.6 .5 .59 .59 0 0 0 .3 .7M137.1 215.6l10.4 10.5M137.2 213.4l-.3 1.1M137.2 213.4l-.2 1.1"/>
<path d="M137.3 213.5l-.2 1M137.3 215.3l10.5 10.5M137.6 212.7a2.49 2.49 0 0 1-1.9 3.3M137.8 212.6a2.66 2.66 0 0 1-2.1 3.6M145.5 207.5l-9.9 5.8M147.5 201l-10.4 10.5M147.8 201.3l-10.5 10.5M150.2 204.9l.2 .2M150.2 204.9l-.1-.2a60 60 0 0 0-14.5 8.5M150.3 205.1a72.9 72.9 0 0 1-14.6 8.4M150.3 205.1h.1"/>
<circle cx="103.8" cy="69.4" r=".25"/>
<circle cx="241.3" cy="72.5" r="2.9"/>
<circle cx="241.3" cy="72.5" r="3.5"/>
<circle cx="241.3" cy="72.5" r="3.3"/>
<circle cx="71.3" cy="149.6" r="17.7"/>
<circle cx="71.3" cy="149.6" r="18"/>
<circle cx="71.3" cy="149.5" r=".15"/>
<circle cx="71.3" cy="149.6" r="17.5"/>
<circle cx="71.3" cy="149.6" r=".39"/>
<circle cx="72" cy="148.1" r=".59"/>
<circle cx="135.3" cy="149.6" r="18"/>
<circle cx="135.3" cy="149.6" r=".39"/>
<circle cx="135.3" cy="149.6" r=".16"/>
<circle cx="135.3" cy="149.6" r="17.7"/>
<circle cx="135.3" cy="149.6" r="17.5"/>
<circle cx="70.4" cy="214.9" r=".59"/>
<circle cx="71.3" cy="213.5" r="17.7"/>
<circle cx="71.3" cy="213.6" r="18"/>
<circle cx="71.3" cy="213.6" r=".15"/>
<circle cx="71.3" cy="213.6" r="17.5"/>
<circle cx="71.3" cy="213.6" r=".4"/>
<circle cx="135.3" cy="213.6" r="18"/>
<circle cx="135.3" cy="213.6" r=".4"/>
<circle cx="135.3" cy="213.6" r="17.5"/>
<circle cx="135.3" cy="213.5" r="17.7"/>
<circle cx="135.3" cy="213.6" r=".16"/>
</g>
<text font-size="8.5" x="314.5" y="279.7">Drone Assembly Drawing</text>
<g font-size="5.6">
<text x="92.8" y="107.6">Front View</text>
<text x="224.2" y="105.3">Side View</text>
<text x="88.1" y="244.6">Top View</text>
</g>
<g font-size="5.3">
<text x="41" y="9.5">8</text>
<text x="88.5" y="9.5">7</text>
<text x="138.5" y="9.5">6</text>
<text x="188.5" y="9.5">5</text>
<text x="238.5" y="9.5">4</text>
<text x="288.5" y="9.5">3</text>
<text x="338.5" y="9.5">2</text>
<text x="386" y="9.5">1</text>
<text x="16.2" y="31.3">F</text>
<text x="411.2" y="31.3">F</text>
<text x="16.1" y="75.5">E</text>
<text x="411.1" y="75.5">E</text>
<text x="15.5" y="125.5">D</text>
<text x="410.5" y="125.5">D</text>
<text x="15.4" y="175.5">C</text>
<text x="410.4" y="175.5">C</text>
<text x="16" y="225.5">B</text>
<text x="411" y="225.5">B</text>
<text x="15.5" y="269.8">A</text>
<text x="410.5" y="269.8">A</text>
<text x="41" y="291.5">8</text>
<text x="88.5" y="291.5">7</text>
<text x="138.5" y="291.5">6</text>
<text x="188.5" y="291.5">5</text>
<text x="238.5" y="291.5">4</text>
<text x="288.5" y="291.5">3</text>
<text x="338.5" y="291.5">2</text>
<text x="386" y="291.5">1</text>
</g>
<g font-size="4.7">
<text x="148.6" y="26.4">8</text>
<text x="182.4" y="28.3">1</text>
<text x="59.4" y="67">3</text>
<text x="139.6" y="67">4</text>
<text x="130.8" y="75.8">2</text>
<text x="52" y="91">6</text>
<text x="189.5" y="134.4">5</text>
<text x="321" y="151.7">Tough Plastic</text>
<text x="322" y="159.1">For Footage</text>
<text x="331.1" y="166.8">M.S.</text>
<text x="331.1" y="174.1">M.S.</text>
<text x="312.9" y="181">Electric Component</text>
<text x="189.5" y="186.6">7</text>
<text x="329.1" y="188.4">Metal</text>
<text x="317.3" y="195.7">High RPM Plastic</text>
<text x="321" y="203">Tough Plastic</text>
<text x="138.6" y="277.7">ALL DIMENSIONS ARE IN MM</text>
</g>
<g font-size="4.7" fill="#808080">
<text x="47.2" y="56.8" transform="rotate(-90 47.2 56.8)">27.00</text>
<text x="163.8" y="56.2" transform="rotate(-90 163.8 56.2)">90.00</text>
<text x="297.5" y="81.8" transform="rotate(-90 297.5 81.8)">167.00</text>
<text x="132.2" y="121.2">25.00</text>
<text x="163.5" y="129.5" transform="rotate(-34 163.5 129.5)">180.00</text>
<text x="169.5" y="163.9" transform="rotate(-91 169.5 163.9)">86.50</text>
<text x="32.5" y="193.7" transform="rotate(-90 32.5 193.7)">320.00</text>
</g>
<g font-size="4.2">
<text x="229.5" y="144.7">ITEM NO.</text>
<text x="260.8" y="144.7">PART NUMBER</text>
<text x="322.4" y="144.7">DESCRIPTION</text>
<text x="379.1" y="144.7">QTY.</text>
<text x="237.4" y="151.6">1</text>
<text x="252" y="151.6">Bottom Base</text>
<text x="382.5" y="151.6">1</text>
<text x="237.4" y="158.9">2</text>
<text x="252" y="158.9">Camera</text>
<text x="382.5" y="158.9">1</text>
<text x="237.4" y="166.7">3</text>
<text x="252" y="166.7">Camera holder</text>
<text x="382.5" y="166.7">1</text>
<text x="237.4" y="174">4</text>
<text x="252" y="174">Camera stand</text>
<text x="382.5" y="174">1</text>
<text x="237.4" y="180.9">5</text>
<text x="252" y="180.9">DC Motor</text>
<text x="382.5" y="180.9">4</text>
<text x="237.4" y="188.2">6</text>
<text x="252" y="188.2">Landing Base</text>
<text x="382.5" y="188.2">2</text>
<text x="237.4" y="195.6">7</text>
<text x="252" y="195.6">Propeller</text>
<text x="382.5" y="195.6">4</text>
<text x="237.4" y="202.9">8</text>
<text x="252" y="202.9">Upper Cover</text>
<text x="382.5" y="202.9">1</text>
</g>
<text font-size="3.9" x="400.9" y="275.5">A3</text>
<g font-size="2">
<text x="230.6" y="234.6">UNLESS OTHERWISE SPECIFIED:</text>
<text x="230.6" y="237.1">DIMENSIONS ARE IN MILLIMETERS</text>
<text x="230.6" y="239.6">SURFACE FINISH:</text>
<text x="264.4" y="234.6">FINISH:</text>
<text x="311.3" y="234.5">DEBURR AND</text>
<text x="311.3" y="237">BREAK SHARP</text>
<text x="311.3" y="239.5">EDGES</text>
<text x="342.6" y="236">DO NOT SCALE DRAWING</text>
<text x="383.3" y="236.2">REVISION</text>
<text x="230.6" y="242.1">TOLERANCES:</text>
<text x="232.2" y="244.6">LINEAR:</text>
<text x="232.2" y="247.1">ANGULAR:</text>
<text x="244.3" y="252">NAME</text>
<text x="260" y="251.9">SIGNATURE</text>
<text x="277.2" y="251.9">DATE</text>
<text x="330.1" y="251.9">TITLE:</text>
<text x="230.6" y="256.1">DRAWN</text>
<text x="230.9" y="260.3">CHK'D</text>
<text x="230.4" y="264.4">APPV'D</text>
<text x="231.1" y="268.8">MFG</text>
<text x="231.5" y="273">Q.A</text>
<text x="285.6" y="272.5">MATERIAL:</text>
<text x="330" y="272.5">DWG NO.</text>
<text x="285.6" y="285.5">WEIGHT:</text>
<text x="330.1" y="285.6">SCALE:1:5</text>
<text x="374.5" y="285.6">SHEET 1 OF 1</text>
</g>
</svg>
